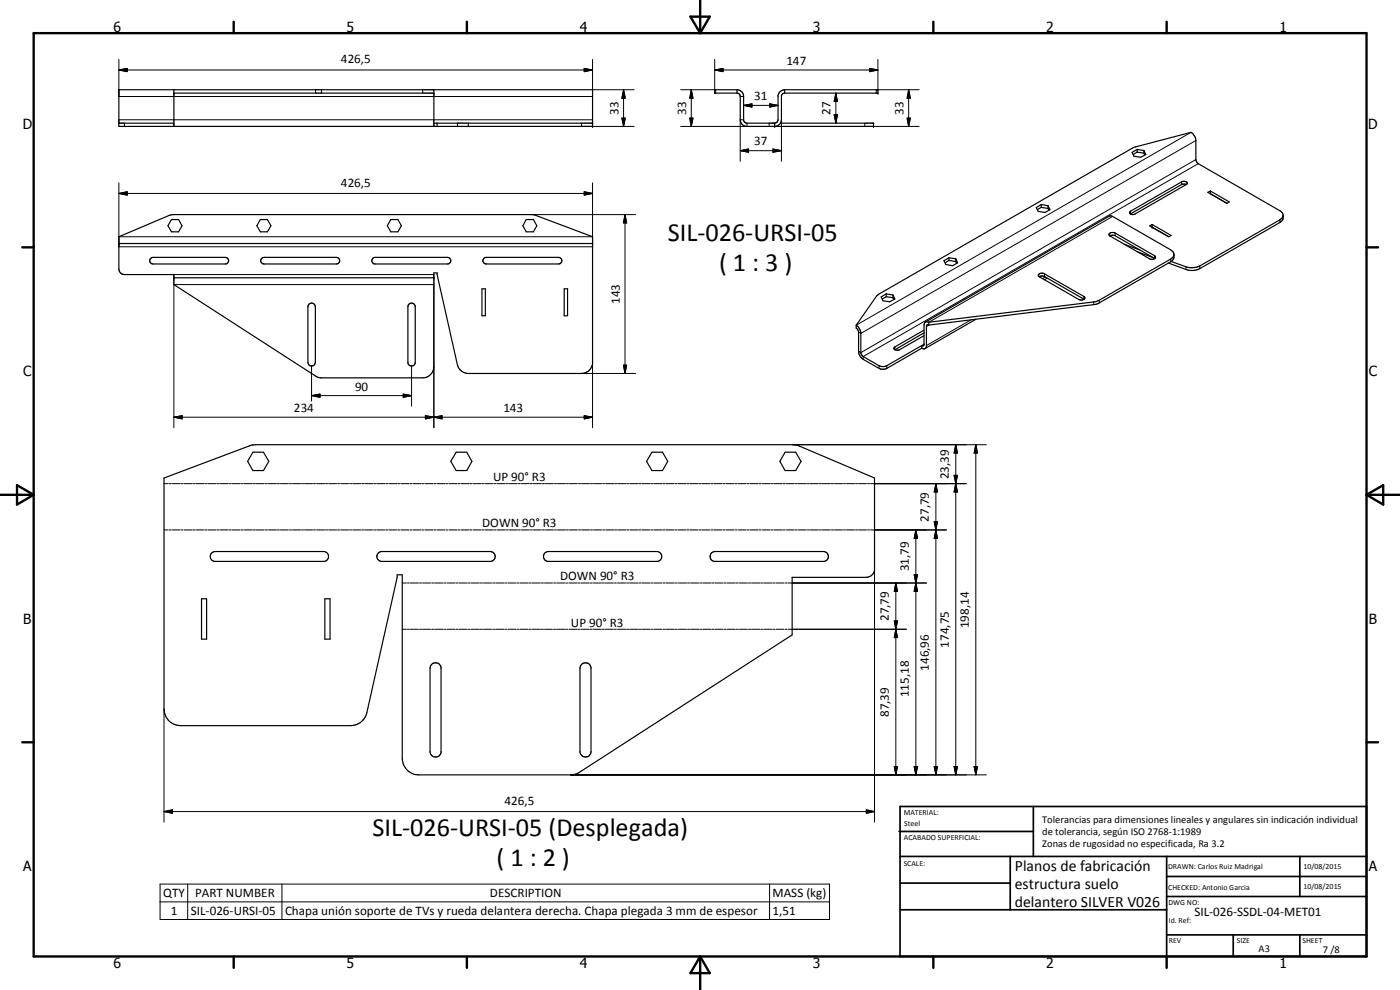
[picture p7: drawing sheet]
<svg xmlns="http://www.w3.org/2000/svg" width="420mm" height="297mm" viewBox="0 0 420 297" stroke-linecap="round" stroke-linejoin="round" font-family="sans-serif">
<g fill="none" stroke="#000" stroke-width=".35">
<path d="M35.7 37h16.5M35.7 26.9h142.1v11h-142.1zM52.2 26.9v11M52.2 27.9h78M130.2 37h47.6M130.2 26.9v11M131.2 37v.9M221.2 26.9a2.09 2.09 0 0 1 2 2.1v7.2l.2 .4 .8 .4h8.3M221.2 27.9l.6 .3 .4 .5v7.2a2 2 0 0 0 2 2h38v-.9h-28M221.2 26.9h-6.7v1h6.7M221.2 26.9v1M232.5 37v.9l1-.2 .7-.7"/>
<path d="M235.5 26.9h28v1h-28M235.5 26.9v1M235.5 26.9a2.2 2.2 0 0 0-2 1.7v7.3l-.2 .7-.8 .4M235.5 27.9l-.6 .3-.4 .5v7.2l-.3 1.1M341.3 45.6l2 .4M341.3 45.6l-1.2 .8M341.3 44.8l-1.5 .9 .5 1.2 2 .3 1.6-.8-.6-1.2M341.3 44.8l2 .4M341.3 44.8v.8M343.3 46l.3 .5M343.3 45.2v.8M356 55.4h-1.4l-15.3 8.8"/>
<path d="M363.2 58.1h.1M363.3 58.1l4.9 2.9M363.3 57.3l5.6 3.3-.7 .4M363.3 57.3l-.8 .4 5.7 3.3M363.3 57.3v.8M35.7 71l15-6.4 1.3-.2 108.3 .1 17.5 6.5v38.1a3.4 3.4 0 0 1-3.3 3h-34a3.5 3.5 0 0 1-3.2-2.6l-6.1-27.6h-1v28.1a3.4 3.4 0 0 1-3.3 3.4h-30.8l-.7-.2-43.2-27.8v-3h-14.8a1.73 1.73 0 0 1-1.7-1.7zM35.7 73.1h142.1M45.1 77.6l.8-.4h21.7a1 1 0 0 1 1 1 1 1 0 0 1-1 1h-21.7a.98 .98 0 0 1-.9-.5 .98 .98 0 0 1 .1-1.1zM51.5 65.9h2.1l1 1.8-1 1.9h-2.1l-1.1-1.9zM78.1 65.9h2.2l1 1.8-1 1.9h-2.2l-1-1.9zM78.4 77.6l.9-.4h21.6a1 1 0 0 1 1.1 1 1 1 0 0 1-1.1 1h-21.6a1 1 0 0 1-.9-.5 1 1 0 0 1 0-1.1zM111.9 77.5l.7-.3h21.7a1 1 0 0 1 1 1 1 1 0 0 1-1 1h-21.7a1 1 0 0 1-.9-.6 1 1 0 0 1 .2-1.1z"/>
<path d="M117.3 65.9h2.1l1.1 1.8-1.1 1.9h-2.1l-1.1-1.9zM145.1 77.6l.9-.4h21.6a1 1 0 0 1 1 1 1 1 0 0 1-1 1h-21.6a1 1 0 0 1-1-.5 1 1 0 0 1 .1-1.1zM157.9 65.9h2.2l1 1.8-1 1.9h-2.2l-1-1.9zM284.8 78.1l2 .4M284.8 78.1l-1.2 .8M284.8 77.3l-1.5 .9 .6 1.2 2 .3 1.5-.8-.6-1.3M284.8 77.3l2 .3M284.8 77.3v.8M286.8 78.5l.3 .5M286.8 77.6v.9M312.5 62.2l2 .3M312.5 62.2l-1.2 .7"/>
<path d="M312.5 61.4l-1.5 .9 .6 1.1 2 .4 1.5-.9-.6-1.2M312.5 61.4l2 .3M312.5 61.4v.8M314.5 62.5l.3 .6M314.5 61.7v.8M333 70l.5-.2 1.2 .1 12 7.1a1.04 1.04 0 0 1-.7 .9 1.04 1.04 0 0 1-1.1-.3l-11.9-6.9-.2-.3zM333.1 70.8l.8-.2 .8 .1 11.8 6.9M333.2 70.7v.2M337.4 73.3l4.6 1.7M339.1 63.5l15.5-8.9a1.02 1.02 0 0 1 1.7 .6l-15.6 9a.88 .88 0 0 1-1.1 .2 .88 .88 0 0 1-.5-.9zM341.3 75.5l4.6 1.7M345.8 67.4v.8l5 2.8"/>
<path d="M345.8 67.4l5.7 3.3-.7 .3M345.8 67.4l-.8 .4 5.8 3.2M352.3 76.4l-.1 1.3-.8 .8-22.1 12.7-50.5 6.3M352.3 76.4l-.2 .7-.7 .6-22.4 12.8-50.2 6.2M352.3 76.4l-.2-.8-.7-.6-17.5-10.1-.8-.1-55.3 31.8M385.1 64.6l-.1 1.3-.9 .9-24 13.8a5.1 5.1 0 0 1-4.2 .3l-5.3-2M385.1 64.6l-.3 .7-.7 .7-24 13.8a5.8 5.8 0 0 1-4.2 .3l-4.4-1.7M385.1 64.6l-.3-.8-.7-.6-24.7-14.2-.5-1.1v-5.7a3.2 3.2 0 0 0-1.4-2.5l-17.4 4.6-76.3 43.9-.8 .7-6 8.7M52.2 83.4h78M92.7 91.4a1.12 1.12 0 0 1 1.2-.4 1.12 1.12 0 0 1 .7 1.1v16.6a1.12 1.12 0 0 1-1.1 1.1 1.12 1.12 0 0 1-1.1-1.1v-16.6zM122.6 91.4a1.14 1.14 0 0 1 1.2-.4 1.14 1.14 0 0 1 .8 .8v17.2a1.12 1.12 0 0 1-1.2 .8 1.12 1.12 0 0 1-1-1.1v-16.6zM144.6 86.7h1.1v8h-1.1z"/>
<path d="M169.3 86.7h1v8h-1zM257 97.6a3.1 3.1 0 0 1 1.3 2.1v6.1l.3 .8 .3 .3 5.6 3.1 1.6-.3 10.5-6M257 97.6v.8l.7 1.2v6.1a3.3 3.3 0 0 0 1.4 2.1l5.2 2.9h1.4l10.9-6.2M266 89l2 .3M266 89l-1.3 .7M266 88.2l-1.6 .9 .6 1.2 2 .3 1.6-.9-.6-1.2M266 88.2l2 .3M266 88.2v.8M268 89.3l.3 .6M268 88.5v.8M277.3 99.1l-9 5.3a1.01 1.01 0 0 0 1.6 .5l7.4-4.2M277.3 99.9l-8.7 5"/>
<path d="M278.8 96.7a.89 .89 0 0 0-1.1-.1 .89 .89 0 0 0-.4 .9v5.9l-.2 .4-.5-.1M278.8 97.5h-.5l-.3 .5v5.9l-.5 .7-.9-.1M278.8 96.7v.8M292.9 95.8l-15.2 8.8M311.8 82.3a1.53 1.53 0 0 1 1.7-.1l12 7a1.11 1.11 0 0 1-1.8 .6l-11.8-6.7-.3-.4zM311.9 83l.6-.2 1 .2 11.8 6.8M314.3 83.4l-.8 .5M276.6 103.7v.8M75.9 135.7h3.2l1.6 2.7-1.6 2.8h-3.2l-1.6-2.8zM136.9 135.7h3.2l1.5 2.7-1.5 2.8h-3.2l-1.6-2.8zM195.7 135.7h3.1l1.6 2.7-1.6 2.8h-3.1l-1.7-2.8zM235.6 135.7h3.2l1.6 2.7-1.6 2.8h-3.2l-1.6-2.8z"/>
<path d="M49.2 143.4l26.1-9.8 1.4-.2 162.3 .1 23.5 9.9v27.7a2.58 2.58 0 0 1-2.5 2.1h-22.3v17.3l-63.8 41.2a4.1 4.1 0 0 1-2.6 .8h-45.6a5 5 0 0 1-5-5v-55h-1.5v.7l-9.1 40.6a5 5 0 0 1-4.9 3.9h-51a5 5 0 0 1-5-5zM60.5 179.7h1.5v12.1h-1.5zM63.5 165.9l.8-.4h33.1a1.51 1.51 0 0 1 1.2 1.5 1.51 1.51 0 0 1-1.2 1.4h-33.1a1.49 1.49 0 0 1-.8-2.5zM97.5 179.7h1.5v12.1h-1.5zM113.4 166.1l.9-.6h33.1a1.51 1.51 0 0 1 1.2 1.5 1.51 1.51 0 0 1-1.2 1.4h-33.1a1.51 1.51 0 0 1-.9-2.3zM163.5 165.9l.8-.4h33.1a1.51 1.51 0 0 1 1.2 1.5 1.51 1.51 0 0 1-1.2 1.4h-33.1a1.54 1.54 0 0 1-.8-2.5zM213.5 165.9l.8-.4h33.1a1.51 1.51 0 0 1 1.2 1.5 1.51 1.51 0 0 1-1.2 1.4h-33.1a1.53 1.53 0 0 1-.8-2.5zM129.5 199.4a1.7 1.7 0 0 1 2.9 .8v25.6a1.67 1.67 0 0 1-1.8 1.3 1.67 1.67 0 0 1-1.5-1.6v-25zM174.5 199.4a1.66 1.66 0 0 1 2.9 .8v25.6a1.67 1.67 0 0 1-1.8 1.3 1.67 1.67 0 0 1-1.5-1.6v-25z"/>
</g>
<g fill="none" stroke="#000" stroke-width=".3">
<path d="M35.7 17.8v11.2h142.1v-11.2M214.5 17.8v9.1M263.5 17.8v9.1M35.7 21l2.5-.5v1zM35.7 35.9h142.1M35.7 21h142.1M37.4 37v.9M94.7 26.9v1M96.5 26.9v1M126.9 26.9v1M137.3 37v.9M140.5 37v.9"/>
<path d="M174.5 37v.9h15.8M175.3 20.5l2.5 .5-2.5 .5zM177.8 26.9h12.5M186.6 35.4h1.1l-.6 2.5zM187.1 26.9l.6 2.6h-1.1zM187.1 26.9v11M204.3 26.9h10.5v1M207 35.4h1l-.5 2.5zM207.5 26.9l.5 2.6h-1zM207.5 26.9v11M214.5 21l2.5-.5v1zM214.5 21h49"/>
<path d="M222.2 29h1M223.2 31.6l2.5-.4v.9zM223.2 35.9h-1v12.5M223.2 31.6h10.3M224.2 37v.9h-19.9M230.8 37v.9M231 31.2l2.5 .4-2.5 .5zM234.5 35.9v12.5M250.3 34.4h1l-.4 2.6zM250.9 27.9l.4 2.5h-1zM250.9 27.9v9.1M259.5 37v.9h16.4"/>
<path d="M261 20.5l2.5 .5-2.5 .5zM272.2 35.4h1l-.5 2.5zM272.7 26.9l.5 2.6h-1zM272.7 26.9v11M275.9 26.9h-12.9v1M357.5 39.7l-100.5 57.9M35.7 58l2.5-.5v1zM35.7 54.9v19.1h142.1v-19.1M35.7 58h142.1M175.3 57.5l2.5 .5-2.5 .5zM222.2 45.2l2.5-.5v1zM222.2 45.2h12.3"/>
<path d="M232 44.7l2.5 .5-2.5 .5zM354.6 54.6v.8M358.9 47.9l-100.6 57.9-.6-.4M358.9 42.2l-100.6 57.8-.6-.4M359.6 49.1l-100.5 57.9v.8M35.7 71h142.1M159.6 64.4h31.1M187.6 64.4l.5 2.5h-1zM187.6 64.4v47.7M333.9 64.9l-55.1 31.8M334.7 69.9v.8M339.3 63.4v.8"/>
<path d="M346.5 76.7v.8M351.4 77.7v.8M360.1 79.8v.8M384.1 66v.8M52.2 82.4h78M278.8 97.5l-.8 .5M291.4 96l-13.4 7.7M313.5 82.2v.8M313.7 83.1l-.8 .5M325.3 88.9v.8M328.2 90.6v.8M329.9 90.1v.8"/>
<path d="M355.9 80.1v.8M93.5 118.7l2.5-.5v1zM93.5 118.7h30M93.5 109.8v10.6M121 118.2l2.5 .5-2.5 .5zM123.5 109.8v12.1M174.5 112.1h16.2M177.8 108.7v19.7M187.1 109.6h1l-.5 2.5zM263.8 109.7v.8M266.1 109.7v.8M268.6 104.1v.8"/>
<path d="M277.3 103.3l-.7 .4M52.2 125.2l2.5-.5v1zM52.2 128.4v-43h78v43M52.2 125.2h125.6M127.7 124.7l2.5 .5-2.5 .5zM130.2 125.2l2.5-.5v1zM175.3 124.7l2.5 .5-2.5 .5zM237.9 133.4h58.1M286.8 133.4l.5 2.5h-1zM286.8 133.4v99.1M292.9 133.4l.5 2.5h-1.1zM292.9 133.4v99.1"/>
<path d="M49.2 145.1h1.2M49.2 159h1.2M50.7 145.1h.6M50.7 159h.6M51.6 145.1h2.4M51.6 159h2.4M54.3 145.1h.6M54.3 159h.6M55.3 145.1h2.4M55.3 159h2.4M57.9 145.1h.7M57.9 159h.7"/>
<path d="M58.9 145.1h2.4M58.9 159h2.4M61.6 145.1h.6M61.6 159h.6M62.5 145.1h2.4M62.5 159h2.4M65.2 145.1h.6M65.2 159h.6M66.1 145.1h2.4M66.1 159h2.4M68.8 145.1h.6M68.8 159h.6"/>
<path d="M69.7 145.1h2.4M69.7 159h2.4M72.4 145.1h.6M72.4 159h.6M73.3 145.1h2.4M73.3 159h2.4M76 145.1h.7M76 159h.7M76.9 145.1h2.4M76.9 159h2.4M79.7 145.1h.6M79.7 159h.6"/>
<path d="M80.5 145.1h2.5M80.5 159h2.5M83.3 145.1h.6M83.3 159h.6M84.1 145.1h2.5M84.1 159h2.5M86.9 145.1h.6M86.9 159h.6M87.8 145.1h2.4M87.8 159h2.4M90.5 145.1h.6M90.5 159h.6"/>
<path d="M91.4 145.1h2.4M91.4 159h2.4M94.1 145.1h.6M94.1 159h.6M95 145.1h2.4M95 159h2.4M97.7 145.1h.6M97.7 159h.6M98.6 145.1h2.4M98.6 159h2.4M101.3 145.1h.6M101.3 159h.6"/>
<path d="M102.3 145.1h2.3M102.3 159h2.3M104.9 145.1h.7M104.9 159h.7M105.9 145.1h2.4M105.9 159h2.4M108.6 145.1h.6M108.6 159h.6M109.5 145.1h2.4M109.5 159h2.4M112.2 145.1h.6M112.2 159h.6"/>
<path d="M113.1 145.1h2.4M113.1 159h2.4M115.8 145.1h.6M115.8 159h.6M116.7 145.1h2.4M116.7 159h2.4M119.4 145.1h.6M119.4 159h.6M120.3 145.1h2.4M120.3 159h2.4M123 145.1h.6M123 159h.6"/>
<path d="M123.9 145.1h2.4M123.9 159h2.4M126.6 145.1h.6M126.6 159h.6M127.5 145.1h2.5M127.5 159h2.5M130.2 145.1h.6M130.2 159h.6M131.1 145.1h2.5M131.1 159h2.5M133.9 145.1h.5M133.9 159h.5"/>
<path d="M134.8 145.1h2.4M134.8 159h2.4M137.5 145.1h.6M137.5 159h.6M138.4 145.1h2.4M138.4 159h2.4M141.1 145.1h.6M141.1 159h.6M142 145.1h2.4M142 159h2.4M144.7 145.1h.6M144.7 159h.6"/>
<path d="M145.6 145.1h2.4M145.6 159h2.4M148.3 145.1h.6M148.3 159h.6M149.2 145.1h2.4M149.2 159h2.4M151.9 145.1h.7M151.9 159h.7M152.9 145.1h2.4M152.9 159h2.4M155.5 145.1h.7M155.5 159h.7"/>
<path d="M156.5 145.1h2.4M156.5 159h2.4M159.2 145.1h.6M159.2 159h.6M160.1 145.1h2.4M160.1 159h2.4M162.8 145.1h.6M162.8 159h.6M163.7 145.1h2.4M163.7 159h2.4M166.4 145.1h.6M166.4 159h.6"/>
<path d="M167.3 145.1h2.4M167.3 159h2.4M170 145.1h.6M170 159h.6M170.9 145.1h2.4M170.9 159h2.4M173.6 145.1h.6M173.6 159h.6M174.5 145.1h2.4M174.5 159h2.4M177.2 145.1h.6M177.2 159h.6"/>
<path d="M178.1 145.1h2.4M178.1 159h2.4M180.9 145.1h.5M180.9 159h.5M181.8 145.1h2.4M181.8 159h2.4M184.5 145.1h.6M184.5 159h.6M185.4 145.1h2.4M185.4 159h2.4M188.1 145.1h.6M188.1 159h.6"/>
<path d="M189 145.1h2.4M189 159h2.4M191.7 145.1h.6M191.7 159h.6M192.6 145.1h2.4M192.6 159h2.4M195.3 145.1h.6M195.3 159h.6M196.2 145.1h2.4M196.2 159h2.4M198.9 145.1h.6M198.9 159h.6"/>
<path d="M199.8 145.1h2.4M199.8 159h2.4M202.5 145.1h.6M202.5 159h.6M203.4 145.1h2.5M203.4 159h2.5M206.2 145.1h.5M206.2 159h.5M207 145.1h2.5M207 159h2.5M209.8 145.1h.6M209.8 159h.6"/>
<path d="M210.6 145.1h2.5M210.6 159h2.5M213.4 145.1h.6M213.4 159h.6M214.3 145.1h2.4M214.3 159h2.4M217 145.1h.6M217 159h.6M217.9 145.1h2.4M217.9 159h2.4M220.6 145.1h.6M220.6 159h.6"/>
<path d="M221.5 145.1h2.4M221.5 159h2.4M224.2 145.1h.6M224.2 159h.6M225.1 145.1h2.4M225.1 159h2.4M227.8 145.1h.6M227.8 159h.6M228.8 145.1h2.4M228.8 159h2.4M231.5 145.1h.6M231.5 159h.6"/>
<path d="M232.4 145.1h2.4M232.4 159h2.4M235.1 145.1h.6M235.1 159h.6M236 145.1h2.4M236 159h2.4M238.7 145.1h.6M238.7 159h.6M239.6 145.1h2.4M239.6 159h2.4M242.3 145.1h.6M242.3 159h.6"/>
<path d="M243.2 145.1h2.4M243.2 159h2.4M245.9 145.1h.6M245.9 159h.6M246.8 145.1h2.4M246.8 159h2.4M249.5 145.1h.6M249.5 159h.6M250.4 145.1h2.4M250.4 159h2.4M253.1 145.1h.6M253.1 159h.6"/>
<path d="M254 145.1h2.4M254 159h2.4M256.7 145.1h.6M256.7 159h.6M257.6 145.1h2.4M257.6 159h2.4M260.4 145.1h.6M260.4 159h.6M261.3 145.1h28.7M261.3 159h22.7M274.9 159l.5 2.5h-1zM274.9 159v73.5"/>
<path d="M280.4 156.5h.9l-.4 2.5zM280.9 159l.4 2.5h-.9zM280.9 145.1l.4 2.5h-.9zM280.9 145.1v87.4M286.3 142.6h1l-.5 2.5zM286.3 142.6l1 5h-1l1-5zM286.8 145.1l.5 2.5h-1zM120.7 174.9h1.3M122.2 174.9h.6M123.1 174.9h2.5M125.9 174.9h.6M126.8 174.9h2.4"/>
<path d="M129.6 174.9h.6M130.5 174.9h2.4M133.2 174.9h.6M134.1 174.9h2.5M136.9 174.9h.6M137.8 174.9h2.4M140.5 174.9h.6M141.4 174.9h2.5M144.2 174.9h.6M145.1 174.9h2.4M147.9 174.9h.6M148.7 174.9h2.5"/>
<path d="M151.5 174.9h.6M152.4 174.9h2.4M155.1 174.9h.7M156.1 174.9h2.4M158.8 174.9h.6M159.7 174.9h2.5M162.5 174.9h.6M163.4 174.9h2.4M166.1 174.9h.6M167 174.9h2.5M169.8 174.9h.6M170.7 174.9h2.4"/>
<path d="M173.4 174.9h.7M174.4 174.9h2.4M177.1 174.9h.6M178 174.9h2.5M180.8 174.9h.6M181.7 174.9h2.4M184.4 174.9h.6M185.3 174.9h2.4M188 174.9h.7M189 174.9h2.4M191.7 174.9h.6M192.6 174.9h2.5"/>
<path d="M195.4 174.9h.6M196.3 174.9h2.4M199 174.9h.6M199.9 174.9h2.5M202.7 174.9h.6M203.6 174.9h2.4M206.3 174.9h.7M207.3 174.9h2.4M210 174.9h.6M210.9 174.9h2.4M213.6 174.9h.7M214.6 174.9h2.4"/>
<path d="M217.3 174.9h.6M218.2 174.9h2.5M221 174.9h.6M221.9 174.9h2.4M224.6 174.9h.6M225.5 174.9h2.5M228.3 174.9h.6M229.2 174.9h2.4M231.9 174.9h.7M232.9 174.9h2.4M235.6 174.9h.6M236.5 174.9h41.5"/>
<path d="M262.5 170.7v76M268.8 174.9l.6 2.5h-1zM268.8 174.9v57.6M274.4 172.4h1l-.5 2.5zM274.4 172.4l1 5h-1l1-5zM274.9 174.9l.5 2.5h-1zM120.7 188.8h1.3M122.2 188.8h.6M123.1 188.8h2.5M125.9 188.8h.6M126.8 188.8h2.4M129.6 188.8h.6"/>
<path d="M130.5 188.8h2.4M133.2 188.8h.6M134.1 188.8h2.5M136.9 188.8h.6M137.8 188.8h2.4M140.5 188.8h.6M141.4 188.8h2.5M144.2 188.8h.6M145.1 188.8h2.4M147.9 188.8h.6M148.7 188.8h2.5M151.5 188.8h.6"/>
<path d="M152.4 188.8h2.4M155.1 188.8h.7M156.1 188.8h2.4M158.8 188.8h.6M159.7 188.8h2.5M162.5 188.8h.6M163.4 188.8h2.4M166.1 188.8h.6M167 188.8h2.5M169.8 188.8h.6M170.7 188.8h2.4M173.4 188.8h.7"/>
<path d="M174.4 188.8h2.4M177.1 188.8h.6M178 188.8h2.5M180.8 188.8h.6M181.7 188.8h2.4M184.4 188.8h.6M185.3 188.8h2.4M188 188.8h.7M189 188.8h2.4M191.7 188.8h.6M192.6 188.8h2.5M195.4 188.8h.6"/>
<path d="M196.3 188.8h2.4M199 188.8h.6M199.9 188.8h2.5M202.7 188.8h.6M203.6 188.8h2.4M206.3 188.8h.7M207.3 188.8h2.4M210 188.8h.6M210.9 188.8h2.4M213.6 188.8h.7M214.6 188.8h2.4M217.3 188.8h.6"/>
<path d="M218.2 188.8h2.5M221 188.8h.6M221.9 188.8h2.4M224.6 188.8h.6M225.5 188.8h2.5M228.3 188.8h.6M229.2 188.8h2.4M231.9 188.8h.7M232.9 188.8h2.4M235.6 188.8h.6M236.5 188.8h35.5M268.4 186.3h1l-.6 2.5z"/>
<path d="M268.8 188.8l.6 2.5h-1zM49.2 212.7v34M171.3 232.5h124.7M268.4 230h1l-.6 2.5zM274.4 230h1l-.5 2.5zM280.4 230h.9l-.4 2.5zM286.3 230h1l-.5 2.5zM292.3 230h1.1l-.5 2.5zM49.2 243.5l2.5-.5v1zM49.2 243.5h213.3M260 243l2.5 .5-2.5 .5zM48 265.3h201v10.6h-201z"/>
<path d="M48 270.6h201M56.3 265.3v10.6M84.6 265.3v10.6M231 265.3v10.6"/>
</g>
<g fill="#000">
<circle cx="177.8" cy="37.9" r=".18"/>
<circle cx="177.8" cy="37" r=".18"/>
<circle cx="232.5" cy="37.9" r=".18"/>
<circle cx="232.5" cy="37" r=".18"/>
<circle cx="262.2" cy="37" r=".18"/>
<circle cx="262.2" cy="37.9" r=".18"/>
<circle cx="263.5" cy="27.9" r=".18"/>
<circle cx="263.5" cy="26.9" r=".18"/>
<circle cx="35.7" cy="73.1" r=".18"/>
<circle cx="177.8" cy="73.1" r=".18"/>
<circle cx="345.8" cy="68.2" r=".18"/>
<circle cx="52.2" cy="83.4" r=".18"/>
<circle cx="130.2" cy="83.4" r=".18"/>
</g>
<g fill="none" stroke="#000" stroke-width=".71">
<path d="M10.1 9.9h400v277.1h-400zM70.1 6.5v3.4M140.1 6.5v3.4M207.2 5h5.8l-2.9 4.9zM210.1 0v9.9M280.1 6.5v3.4M350.1 6.5v3.4M6.7 74.2h3.4M410.1 74.2h3.5M.1 148.5h10M5.1 145.6l5 2.9-5 2.9zM410.1 148.5h10"/>
<path d="M410.1 148.5l5-2.9v5.8zM6.7 222.7h3.4M410.1 222.7h3.5M70.1 287v3.4M140.1 287v3.4M210.1 287v10M210.1 287l2.9 5h-5.8zM280.1 287v3.4M350.1 287v3.4"/>
</g>
<g fill="none" stroke="#000" stroke-width=".51">
<path d="M269.8 249.5h40.3M270.1 242h140v45h-140zM270.1 257h140M303.2 257v16M310.1 242v15M350.1 257v30M390.1 257v12M270.1 265h33.1M270.1 273h80M350.1 269h60M350.1 263h60M350.1 280.5h60"/>
<path d="M370.1 280.5v6.5M390.1 280.5v6.5"/>
</g>
<g fill="#000">
<path d="M35.7 21l2.5-.5v1zM175.3 20.5l2.5 .5-2.5 .5zM186.6 35.4h1.1l-.6 2.5zM187.1 26.9l.6 2.6h-1.1zM207 35.4h1l-.5 2.5zM207.5 26.9l.5 2.6h-1zM214.5 21l2.5-.5v1zM223.2 31.6l2.5-.4v.9zM231 31.2l2.5 .4-2.5 .5zM250.3 34.4h1l-.4 2.6zM250.9 27.9l.4 2.5h-1zM261 20.5l2.5 .5-2.5 .5z"/>
<path d="M272.2 35.4h1l-.5 2.5zM272.7 26.9l.5 2.6h-1zM35.7 58l2.5-.5v1zM175.3 57.5l2.5 .5-2.5 .5zM222.2 45.2l2.5-.5v1zM232 44.7l2.5 .5-2.5 .5zM187.6 64.4l.5 2.5h-1zM93.5 118.7l2.5-.5v1zM121 118.2l2.5 .5-2.5 .5zM187.1 109.6h1l-.5 2.5zM52.2 125.2l2.5-.5v1zM127.7 124.7l2.5 .5-2.5 .5z"/>
<path d="M130.2 125.2l2.5-.5v1zM175.3 124.7l2.5 .5-2.5 .5zM286.8 133.4l.5 2.5h-1zM292.9 133.4l.5 2.5h-1.1zM280.4 156.5h.9l-.4 2.5zM280.9 145.1l.4 2.5h-.9zM286.3 142.6h1l-.5 2.5zM286.8 145.1l.5 2.5h-1zM268.8 174.9l.6 2.5h-1zM274.4 172.4h1l-.5 2.5zM274.9 174.9l.5 2.5h-1zM274.9 159l.5 2.5h-1z"/>
<path d="M280.9 159l.4 2.5h-.9zM268.4 186.3h1l-.6 2.5zM268.8 188.8l.6 2.5h-1zM268.4 230h1l-.6 2.5zM274.4 230h1l-.5 2.5zM280.4 230h.9l-.4 2.5zM286.3 230h1l-.5 2.5zM292.3 230h1.1l-.5 2.5zM49.2 243.5l2.5-.5v1zM260 243l2.5 .5-2.5 .5z"/>
</g>
<g font-size="7.9">
<text x="200.4" y="72.3">SIL-026-URSI-05</text>
<text x="215.8" y="81.3">( 1 : 3 )</text>
<text x="111.8" y="250.9">SIL-026-URSI-05 (Desplegada)</text>
<text x="149" y="259.8">( 1 : 2 )</text>
</g>
<g font-size="4.7">
<text x="304.6" y="261.2">Planos de fabricación</text>
<text x="304.6" y="266.6">estructura suelo</text>
<text x="304.6" y="272">delantero SILVER V026</text>
</g>
<g font-size="4.2">
<text x="34" y="9.6">6</text>
<text x="104" y="9.6">5</text>
<text x="174" y="9.6">4</text>
<text x="244" y="9.6">3</text>
<text x="314" y="9.6">2</text>
<text x="384" y="9.6">1</text>
<text x="6.8" y="38.7">D</text>
<text x="410.6" y="38.7">D</text>
<text x="7" y="112.9">C</text>
<text x="410.8" y="112.9">C</text>
<text x="7" y="187.1">B</text>
<text x="410.8" y="187.1">B</text>
<text x="7" y="261.4">A</text>
<text x="410.8" y="261.4">A</text>
<text x="34" y="290.4">6</text>
<text x="104" y="290.4">5</text>
<text x="174" y="290.4">4</text>
<text x="244" y="290.4">3</text>
<text x="314" y="290.4">2</text>
<text x="384" y="290.4">1</text>
</g>
<g font-size="3.9">
<text x="102.3" y="19">426,5</text>
<text x="236" y="19.5">147</text>
<text x="185.6" y="34.5" transform="rotate(-90 185.6 34.5)">33</text>
<text x="205.9" y="34.5" transform="rotate(-90 205.9 34.5)">33</text>
<text x="226.3" y="30.1">31</text>
<text x="249.3" y="34.5" transform="rotate(-90 249.3 34.5)">27</text>
<text x="271.1" y="34.5" transform="rotate(-90 271.1 34.5)">33</text>
<text x="226.3" y="43.6">37</text>
<text x="102.3" y="56">426,5</text>
<text x="186" y="91.2" transform="rotate(-90 186 91.2)">143</text>
<text x="106.5" y="117.2">90</text>
<text x="88.2" y="123.7">234</text>
<text x="151.1" y="123.7">143</text>
<text x="284.8" y="143.8" transform="rotate(-90 284.8 143.8)">23,39</text>
<text x="148" y="144.4">UP 90° R3</text>
<text x="144.7" y="158.2">DOWN 90° R3</text>
<text x="278.8" y="156.6" transform="rotate(-90 278.8 156.6)">27,79</text>
<text x="272.8" y="171.4" transform="rotate(-90 272.8 171.4)">31,79</text>
<text x="168.1" y="174.1">DOWN 90° R3</text>
<text x="171.4" y="188">UP 90° R3</text>
<text x="266.8" y="186.4" transform="rotate(-90 266.8 186.4)">27,79</text>
<text x="290.8" y="188.5" transform="rotate(-90 290.8 188.5)">198,14</text>
<text x="284.8" y="194.3" transform="rotate(-90 284.8 194.3)">174,75</text>
<text x="278.8" y="201.3" transform="rotate(-90 278.8 201.3)">146,96</text>
<text x="272.8" y="209.2" transform="rotate(-90 272.8 209.2)">115,18</text>
<text x="266.8" y="215.1" transform="rotate(-90 266.8 215.1)">87,39</text>
<text x="151.4" y="241.4">426,5</text>
<text x="49" y="269.2">QTY</text>
<text x="58.5" y="269.2">PART NUMBER</text>
<text x="147.1" y="269.2">DESCRIPTION</text>
<text x="231.8" y="269.3">MASS (kg)</text>
<text x="51.3" y="274.5">1</text>
<text x="57.3" y="274.5">SIL-026-URSI-05</text>
<text x="85.5" y="274.6">Chapa unión soporte de TVs y rueda delantera derecha. Chapa plegada 3 mm de espesor</text>
<text x="231.8" y="274.5">1,51</text>
<text x="358.5" y="275">SIL-026-SSDL-04-MET01</text>
</g>
<g font-size="3.1">
<text x="312.7" y="246.8">Tolerancias para dimensiones lineales y angulares sin indicación individual</text>
<text x="312.7" y="250.4">de tolerancia, según ISO 2768-1:1989</text>
<text x="312.7" y="254">Zonas de rugosidad no especificada, Ra 3.2</text>
<text x="377.7" y="285.6">A3</text>
<text x="397" y="285.9">7 /8</text>
</g>
<g font-size="2.4">
<text x="271.2" y="244.4">MATERIAL:</text>
<text x="271.3" y="252">ACABADO SUPERFICIAL:</text>
<text x="271.4" y="247.9">Steel</text>
<text x="271.2" y="259.7">SCALE:</text>
<text x="350.6" y="260.8">DRAWN: Carlos Ruiz Madrigal</text>
<text x="391.2" y="260.6">10/08/2015</text>
<text x="350.6" y="267">CHECKED: Antonio Garcia</text>
<text x="391.2" y="266.7">10/08/2015</text>
<text x="350.6" y="271.4">DWG NO:</text>
<text x="350.8" y="276.9">Id. Ref:</text>
<text x="350.8" y="282.8">REV</text>
<text x="371.2" y="282.9">SIZE</text>
<text x="390.9" y="282.9">SHEET</text>
</g>
</svg>
